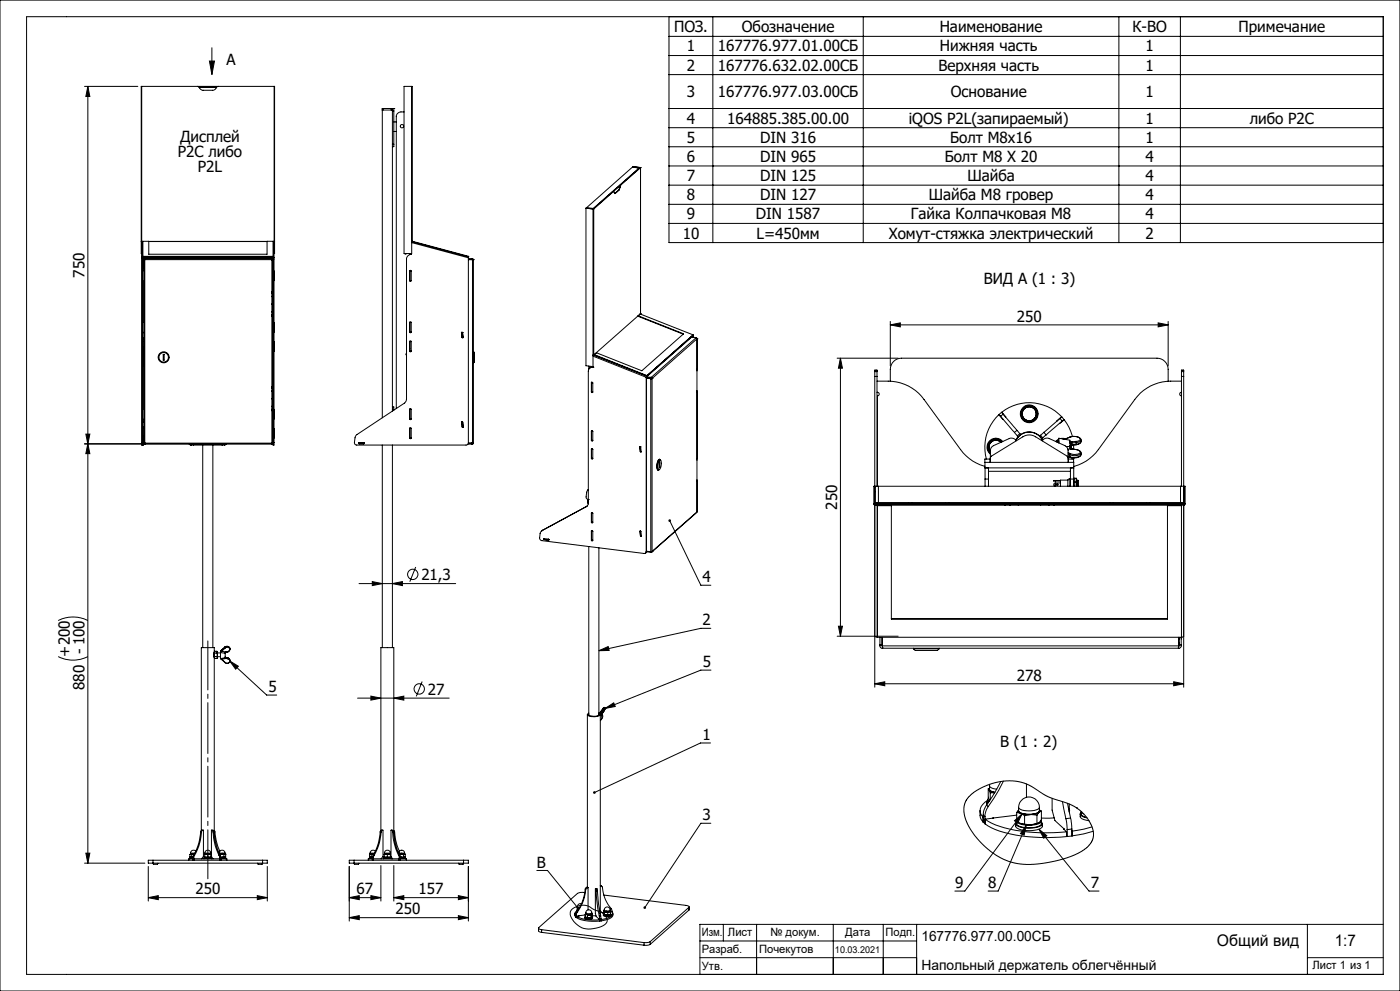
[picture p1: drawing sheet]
<svg xmlns="http://www.w3.org/2000/svg" width="420mm" height="297mm" viewBox="0 0 420 297" stroke-linecap="round" stroke-linejoin="round" font-family="sans-serif">
<g fill="none" stroke="#000" stroke-width=".3">
<path d="M0 0h420v297h-420zM8 5h407v287h-407zM62.8 18.3h1.5l-.7 4zM63.6 14.3v8M200.7 5v67.7h214.3M200.7 10.9h214.3M200.7 16.6h214.3M213.9 5v67.7M259 5v67.7M335.7 5v67.7M354.1 5v67.7M25.4 25.9h15.9"/>
<path d="M26.4 25.9l.6 3h-1.2zM26.4 25.9v232.8M42.5 25.9v46.7l.3-.2h-.4M42.5 25.9v50.1M42.5 25.9h39.7M59.2 25.9l1.6 1.2 3.3-.1 1.4-1.1M59.7 26.1h5.3M82.2 25.9l.2 50.1h-.2M82.2 25.9v106.8M114.7 33h.2M114.9 32.5h-.2v92.7M114.9 32.5h2.5"/>
<path d="M114.9 32.5v.5M114.9 33h2.5M117.4 32.5h.2M117.4 33h.2M117.4 32.5v.5M117.6 32.5h.5M117.6 32.5v.5M117.6 33h.1M117.7 32.5v.8M117.7 33.3v9.9M117.7 33.3h.4M118.1 32.5h.1"/>
<path d="M118.1 32.5v.8M118.1 33.3v9.9M118.1 39.4h.8M118.1 36.5h.8M121.2 33.5h-.9a1.45 1.45 0 0 0-1.4 1.5v87.4M121.2 25.9h2.3v50.1h-2.3zM123.5 25.9v46.5l17.1 4.6M200.7 22.4h214.3M200.7 32.5h214.3M200.7 38.3h214.3M117.7 43.2v.8M117.7 44v78"/>
<path d="M117.7 43.2h.4M118.1 43.2v.8h-.4M183.9 57.4h.2M183.9 57.4l-5.9 5.2M184.5 58h-.1M184.5 58h.1M184.6 58h-.2l-.4-.6-5.9 5.2M185.5 57l.1 .1M185.5 57l-1 1M185.6 57.1l-1 .9M185.9 56.1l-.4 .9M185.9 56.1h.1"/>
<path d="M186 55.6l-2.1 1.8M186 56.1l-.4 1M186.1 55.5l-.2 .6M186.1 55.5h.1M186.2 55.5l-.2 .6M189.7 50.1h.1M189.7 50.1l2.1 .2M189.7 50.1l-13.7 12.1M189.9 49.9l2.1 .3M189.9 49.9v.2M189.9 49.9h.1M189.9 49.9l2.2 .3"/>
<path d="M191.7 50.3l.1 .1M191.7 50.3l-13.7 12.2M191.7 50.3v.2M192 50.2h.1M192 50.2l.2 .1M192 50.2l-5.9 5.3M192.1 50.2l.1 .1M192.1 50.2h-.1M192.2 50.2v43.8M192.2 50.3l-6 5.2M200.7 44h214.3M200.7 49.7h214.3"/>
<path d="M200.7 55.5h214.3M42.5 72.7v60M42.6 77h39.4l.2 .3h-39.7zM42.7 72.4h.1M42.8 77.3v56.1M42.8 76.8h39.1M42.9 77.3h.1M42.9 77.3v1.2M43.1 78.6v1.8h-.3M43.1 77.8h.3M43.1 77.8h.1M43.1 77.8v55h38.8v-11.1"/>
<path d="M43.1 78.5l-.3 .1M43.1 77.8h38.8M43.4 77.8h.1M43.4 77.5v55.6M43.4 77.5h38.2M43.5 77.5v.3M44.6 72.4h35.5M81.6 77.8h.1M81.6 77.5v.3M81.6 77.8h.3M81.6 77.5h.1M81.6 77.5v10.1"/>
<path d="M81.6 77.8v.1M81.8 77.3h.1M81.8 77.3v.5M81.9 77.8h.1M81.9 77.3h.1M82 72.4h.1M82.4 72.4h-.5l.3 .3M121.5 76l.2 .2 .2-.2M122.9 76v.3M123.2 76h.1M123.4 76.2a1.45 1.45 0 0 0-1.4 1.5l-.2 42.5-.5 .6-14.3 9.5-.4 .6-.3 1.7a.68 .68 0 0 0 .7 .8h32.9l.6-.4v-55.7M123.4 76.2h.1"/>
<path d="M123.4 76v.2M123.5 72.7l17 4.6M123.7 72.5l16.9 4.5M140.5 77.8h1.2M140.5 77.5h1.2l.3 .3M140.6 77l-.1 .3M141.6 77.8h.1M141.6 77.5v.3M141.7 77.8h.3M141.7 77.8h.1M141.7 77.8v55M142 77.8h.1"/>
<path d="M142 77.8v55M175.8 62.4v47.2l2.1 .3M175.8 62.4l2.1 .2M175.8 62.4h.1M176 62.2l-.1 .2M176 62.2l2 .3M177.9 62.6h.2M177.9 62.6v47.3M177.9 62.6h.1M178 62.5l-.1 .1M178 62.6h.1M178 62.5v.1"/>
<path d="M178.1 62.6v43.8M200.7 61.2h214.3M200.7 67h214.3M42.8 81.2v-8.9h1.8v3.9h35.5v-3.9h1.8v16.3M42.8 84.1v12.6M42.8 99.5v.2M42.8 99.7h.3M81.5 87.8l.1 .1M81.5 87.9l.1 .1M81.5 94.4l.1 .3M81.5 87.9l.3 .1M81.6 88l-.1 6.4"/>
<path d="M81.6 87.6l-.1 .3M81.6 94.7h.3M81.6 87.6h.3M81.6 94.3h.2M81.6 93.5h.2v.8M81.6 91.1h.2zM81.6 88.9h.2v4.5M81.6 88h.2M81.6 88.8h.2M81.6 93.4h.2M81.6 94.7v21.2M81.6 87.6l.3 .1"/>
<path d="M81.8 94.3l-.3 .1M81.8 88v.8M81.8 88.6h.2l-.2 .2M81.8 91.2h.2l-.2 .1M81.8 93.3h.2l-.2 .1M81.8 94.3h.1M81.8 92.5h.1M81.8 88h.1M81.9 99.7h.1M81.9 94.5h-.3v.2M81.9 88.8v2.4M81.9 91.3v2"/>
<path d="M81.9 93.4v23.6M82.2 81.2h.1M82.2 96.7h.1M82.2 99.5h.1M82.2 84.1h.1M122.9 99.5l.5 .1-.4 .1zM122.9 84.1h.5a.23 .23 0 0 1-.3 .2 .23 .23 0 0 1-.2-.2zM122.9 81.1v3.1M122.9 96.6v3M123 96.5l.4 .2h-.5zM123 81l.4 .2h-.5zM123.4 81.2v2.9"/>
<path d="M123.4 96.7v2.8M138.4 99.7h.1M138.5 99.7l.1 1.4M138.7 99.7h-.2M138.7 99.7l-.1-.1-.2 .1M138.7 99.7h.1M138.7 99.7l.2 1.4M191.5 94.6l13.6 5.4-12.6 11.1-13.6-5.4-.6 .6M191.5 94.6l13.5 5.6M192 94.2h-.1M192.1 94.1v.1M192.1 94.1l-.6 .5"/>
<path d="M192.1 94.1l15.8 6.3M192.2 94h.1M192.2 94l-14.1 12.4M267.1 97.4l3-.6v1.2zM267.1 96.3v13.4M267.1 97.4h83.3M347.5 96.8l2.9 .6-2.9 .6zM350.4 96.3v13.4M42.8 101.1l.2 .2M42.8 102.4h.1M42.8 105.2h.1M42.8 101.1h.1"/>
<path d="M42.8 105.7h.3M42.8 109.8h.3M42.8 103.9v.4M42.8 101.1l.2 .1-.2 .4M42.8 101.1v2.8M42.8 104.3v18.4M42.8 104.3h.3M42.8 103.9h.3M42.9 104.5v1.2M42.9 104.5h.2M43.1 109.8h.1M43.1 105.7h.1"/>
<path d="M43.1 104.3l-.2 .2M49 106.2h.2v1.7h-.2zM81.5 116.2h.1M81.5 116.2l.1 .1M81.5 116.2l.3 .1M81.6 116.3l-.1 6.5M81.6 115.9l-.1 .3M81.6 115.9h.3M81.6 117.3h.2v4.4M81.6 119.5h.2M81.6 116.3h.2M81.6 117.2h.2"/>
<path d="M81.6 119.5h.4l-.2 .1M81.6 115.9l.3 .2M81.8 116.3v.9M81.8 117h.2l-.2 .2M81.8 116.3h.1M81.9 106.2h.1M81.9 101.1h.1M81.9 101.6h.1M81.9 104.3h.1M81.9 103.9h.1M81.9 117.2v2.3M81.9 119.6v2"/>
<path d="M82.2 102.4h.1M82.2 105.2h.1M122 106.1v.3M122.9 105.2l.5 .1-.4 .1zM122.9 104.5h.1M122.9 102.3v3M123 102.2l.4 .2h-.5zM123.4 102.4v2.8M138.6 101.1v.1M138.9 101.1v.1M138.9 101.1v.2l-.3-.2M138.9 101.1h-.3"/>
<path d="M142 108.7h.1M142 105.4h.1M142.1 105.4l.2 .3v2.8l-.2 .2M142.1 105.4v3.3M176.6 109.7v1M177.4 117.4l.2 .3 .2-.2M177.4 114.7l.2-.2 .2 .3M177.4 114.7v2.7M177.4 114.7l.4 .1M177.4 114.7v2.7l.4 .1M177.4 117.4h.1M177.5 114.7h.1"/>
<path d="M177.5 117.4l.3 .2M177.5 114.6l-.1 .1M177.6 109.8v.2M177.6 117.4v.1M177.8 114.6l-.4 .1M177.8 110.1a1.16 1.16 0 0 0-1.3 1.2v39.7l-.6 .8M177.8 110.1h.1M177.8 110l-.9 .3M177.8 109.9v.2M177.8 114.8v2.7M177.9 106.4h.1M177.9 109.8v.1"/>
<path d="M177.9 106.4v.2M177.9 106.7l16 6.4M178.1 106.4h-.2M178.1 106.4l15.9 6.3M178.3 106.3l15.8 6.3M193.9 113.1v52.2M194 113h.1M194 113.3l1.1 .2M194 113.2l1.2 .2M194 113l1.2 .1M194 113l-.1 .1M194 113v52.2"/>
<path d="M194 113.2h.1M194 112.7l-.1 .4M194 112.7v.3M195.1 113.5h.1M195.2 113.4v.1M195.2 113.4h.2M195.2 113.1v.3M195.2 113.1h.1M195.2 113.4h.1M195.2 113.5v52M195.2 113.4l-.1 .1M195.3 113.1l.3 .3"/>
<path d="M195.4 113.4h.1M195.6 113.4h.1M195.6 113.4l-.4 .1M195.6 113.4v51.9M207.5 101.1l1.2 .1M207.8 100.7h.1M207.8 100.7l-13.8 12.3M207.8 100.7v.4M207.9 100.7v-.2l-.1 .2M207.9 100.5h.1M207.9 100.5l-13.9 12.2M207.9 100.7h-.1"/>
<path d="M207.9 100.7v.4M207.9 100.4l-13.8 12.2M207.9 100.4v.1M208.7 101.2h.1M208.8 101.2l.3 .4M208.8 101.2l-13.5 11.9M209.1 101.6h.1M209.1 110.7v6.8M209.1 117.4v.1M209.1 101.6v9.1M209.1 101.6l-13.5 11.8M209.1 110.7h.1"/>
<path d="M209.1 117.5v20M251.1 107.3h18.4M252.1 107.3v83.4M252.1 107.3l.6 3h-1.2zM262.4 111.4v1.4M262.4 111.4v-.5h.7v.5M262.4 112.8v32.9M262.4 112.8h.7M262.4 111.4h.7M262.4 111h.7M263.1 117.6a.54 .54 0 0 1 .7 .4 .54 .54 0 0 1-.6 .6v27.1M263.1 114.2a16.2 16.2 0 0 1 10.5 2.1 12.6 12.6 0 0 1 3.6 3.4l11 15.1a13 13 0 0 0 7.3 5"/>
<path d="M263.1 111.4v1.4M263.1 112.8v32.9M267.1 114.3v-3.6a3.4 3.4 0 0 1 3.3-3.4h76.7a3.4 3.4 0 0 1 3.3 3.4v3.6M354.4 114.2a15.4 15.4 0 0 0-11.4 2.8l-2.6 2.7-10.9 15.1a13.2 13.2 0 0 1-7.4 5M354.4 117.6a.53 .53 0 0 0-.5 .5 .53 .53 0 0 0 .5 .5M354.4 111.4v1.4M354.4 111.4v-.5h.7v.5M354.4 112.8v32.9M354.4 112.8h.7M354.4 111.4h.7M354.4 111h.7M355.1 111.4v1.4"/>
<path d="M355.1 112.8v32.9M25.4 133h31.6M25.4 133.1h17M25.8 130.1h1.2l-.6 3zM26.4 133l.6 3h-1.2zM42.5 132.7h.3M42.8 125.6v.9M42.8 131.3h.1M42.8 127.9h.1M42.8 126.5h.3M42.8 131.5h.3v1.9h-.6v-.7M42.8 130.7v.4"/>
<path d="M42.8 127.9l.2 .3-.2 .2M42.8 127.9l.2 .3M42.8 127.9v2.8M42.8 131.1v2.3M42.8 131.1h.3M42.8 130.7h.3M43.1 132.8h.4v.3M43.4 133.1h38.2M56.8 133.1l.5 .3M57.3 133.1v.3M57.3 133.4h.8M58.1 133.4h8.5"/>
<path d="M58.1 133.1v.3M60.8 133.4v60.7M63.9 133.4v60.7M66.6 133.4h.7M66.6 133.1v.3M67.3 133.1v.3M67.9 133.1l-.5 .3M81.5 122.8l.1 .2M81.6 123h.3M81.6 132.8v.3M81.6 132.8h.1M81.6 133.1h.1"/>
<path d="M81.6 122.7h.2M81.6 121.9h.2v.8M81.6 121.7h.2M81.6 133h.3M81.6 123v10.1M81.8 122.7l-.3 .1M81.8 122.7h.1M81.8 121.6h.2l-.2 .1M81.8 120.9h.1M81.9 132.8h-.3M81.9 128.4h.1M81.9 127.9h.1"/>
<path d="M81.9 126.5h.1M81.9 122.9h-.3v.2M81.9 131.1h.1M81.9 130.7h.1M81.9 132.7h.3v.7h-.3zM82.2 122.7h.1M82.2 125.6h.1M82.2 128.4h.1M82.2 131.3h.1M107.7 132.7l-.1 .1 .1 .2M107.7 133h1.4M107.7 132.7h1.4"/>
<path d="M107.7 132.7v.3M109.1 133h.1M109.1 132.7h.1M109.1 132.7l.2 .1-.2 .2M109.1 132.7v.3M114.7 133.4v60.7M117.7 122h.4v.7M117.7 122v.7M117.7 122.7h.4M117.7 122.7v.5M117.7 133.4v60.7M118.1 122.7v.2"/>
<path d="M122.9 125.6h.5l-.4 .2zM122.9 131.3h.5l-.4 .2zM122.9 122.6v3.1M122.9 128.3v3.1M123 122.5l.4 .2h-.5zM123 128.2l.4 .2h-.5zM123.4 122.7v2.9M123.4 128.4v2.9M138.5 126.5l.1-.1 .2 .1 .2 1.4M138.5 126.5h.1M138.5 126.5h.3l.2 1.4M138.5 126.5l.2 1.4"/>
<path d="M138.7 127.9v.1M138.7 126.4l-.2 .1M139 127.9v.1M139 127.9l-.1 .2-.2-.2M139 127.9h-.3M140.5 132.8h1.2M141.7 132.8h.1M141.7 132.8h.3M141.7 132.8l-.1 .3M142 132.8l-.2 .3h-1.4M177.4 131.9l.2 .3 .2-.2M177.4 129.3l.3-.2 .1 .2"/>
<path d="M177.4 137.3l.2 .3 .2-.2M177.4 134.7l.2-.3 .2 .3M177.4 129.3v2.6M177.4 134.7v2.6M177.4 129.3h.4M177.4 131.9l.4 .1M177.4 134.7h.4M177.4 137.3l.4 .1M177.4 131.9h.1M177.4 137.3h.1M177.5 129.2h.1M177.5 131.9l.3 .2"/>
<path d="M177.5 134.6h.1M177.5 129.1l-.1 .2M177.5 134.5l-.1 .2M177.6 137.4l.2 .1M177.6 132h.1M177.6 129.1l.2 .1M177.6 129.1l-.2 .2M177.6 134.5l.2 .1M177.6 134.5l-.2 .2M177.8 129.3v2.7M177.8 134.7v2.7M191.9 134h.3"/>
<path d="M191.9 134l.2 1.4M191.9 134l.2 1.3M192 133.8v.1M192 133.9h.1M192 133.9l-.1 .1M192.1 135.4h.3M192.1 135.3h.3M192.1 135.3v.1M192.2 135.3l.2 .1M192.2 134l.2 1.4M192.3 135.3v.1M197.8 138l.1-.1a.63 .63 0 0 1 .5 1l-.1 .8a.74 .74 0 0 1-.7 .9l-.2-1z"/>
<path d="M197.8 138.5v1.7zM197.9 137.7a2.49 2.49 0 0 0-.4 3.2M198.2 138l-.2-.2a.61 .61 0 0 0-.6 .1 .61 .61 0 0 0-.1 .6l-.2 1.2a.81 .81 0 0 0 .6 1.2l.2-.3M209.1 137.5v6.7M209.1 137.4v.1M295.5 138.6v1.6M296.3 134.1l.3 1 .5 .8M296.9 135.1l.2 .3M296.9 135.1l.2 .4M296.9 132.9a2.26 2.26 0 0 0 0 2.2M296.9 132.9l-.6 1.1 .6 1.1M297 137.6h-1.5v1h1.5"/>
<path d="M297 138.6h23.5M297 137.6v1M297 137.6h.1M297.1 137.3l.3-.6 9.4-5.8a3.6 3.6 0 0 1 3.9 0l9.4 5.8 .3 .6M297.4 132l-.9 1-.2 .9M297.6 131.8l1-.3v.4M298.8 131.9h1.2l.4 .6-.8-.5zM298.8 131.9a2.11 2.11 0 0 0-1.9 1M298.8 131.9h-1.3l-.6 1M299.9 131.8l-1-.3v.4M300.1 131.9l.5 .5M300.2 124.8l4.1 4.8"/>
<path d="M300.2 132.6a2.07 2.07 0 0 0-2.8-.2 2.07 2.07 0 0 0-.3 2.9M300.3 132.5a2.13 2.13 0 0 0-2.9-.1 2.13 2.13 0 0 0-.3 2.9M300.8 132.3a2.66 2.66 0 0 0-3.9-.1 2.66 2.66 0 0 0 .2 3.9M300.9 125.6l-1.3-1.3a13.4 13.4 0 0 0-3.7 13.3M300.9 124.1l4.2 4.9M300.9 124.1l-.4-.5-.8 .6 .5 .6M300.9 124.1l-.7 .7M301.7 125l-1.2-1.5a13.3 13.3 0 0 1 18 1.4l-1.3 1.2M304.3 129.6l.9 1M304.8 131.9a4.5 4.5 0 0 1 8 0M304.9 132.1l-.6-.6-1.2-.2-5 2.3a1.67 1.67 0 0 0-1 1.5v3.5M305.1 129l.9 1"/>
<path d="M305.1 129l-.8 .6M305.4 130.9l-.7 1M306 130l.2 .3-.7 .6-.3-.3M306 130l-.8 .6M306.2 130.2a4.5 4.5 0 0 1 5.7 .5M306.6 122.9a2.44 2.44 0 0 0 2 3.6M306.6 124v1.3l1.1 .6M306.6 124a2.16 2.16 0 0 0 1.1 1.9M307.7 125.9a2.19 2.19 0 0 0 2.1 0M307.7 125.9l1.1 .6 1-.6M307.7 122.1a2.19 2.19 0 0 1 2.1 0M307.7 122.1l1.1-.6 1 .6"/>
<path d="M307.7 122.1a2.16 2.16 0 0 0-1.1 1.9M307.7 122.1l-1.1 .7v1.2M308.7 121.6a2.4 2.4 0 0 0-2 1.1M308.9 121.6l1.3 .4 .6 .7M309.8 122.1a2.16 2.16 0 0 1 1.1 1.9M309.8 122.1l1.1 .7v1.2M310.9 125.3l-.3 .3a2.12 2.12 0 0 1-1.7 .9M310.9 124a2.16 2.16 0 0 1-1.1 1.9M310.9 124v1.3l-1.1 .6M310.9 122.9l.3 1h-.3M310.9 124.1h.3l-.2 1M312.2 130.5l.6 .7"/>
<path d="M312.2 130.5l-.3 .2 .6 .8M312.6 131.4l.2 .5M312.7 132.1l.5-.6 1.2-.2 5.1 2.3a1.67 1.67 0 0 1 .9 1.5v3.5M312.8 131.2l-.3 .3M313.2 129.6l-1 .9M313.2 129.6l.6 .7M313.8 130.3l-1 .9M317.2 132.5l.4-.2-.3 .3M317.5 131.9l-.6 .5M317.5 132.7h.1M317.6 131.9l-.4 .6 .4-.4M317.6 131.6l-.9 .7"/>
<path d="M317.6 132.7v-1.4l3.4 .6v1.9M317.8 126.9l1.5-1.1a13.1 13.1 0 0 1 2.4 5M318 125.4l-4.8 4.2M318 125.4l.6-.4 .6 .7-.5 .5M318 125.4l.7 .8M318.1 131.4l1.6 .1M318.7 126.2l-4.9 4.1M320.4 136.8l.6 .3M320.4 137.6h.1M320.4 135.6l.7 .4M320.4 136.7l.5 .2M320.4 136l.5 .3"/>
<path d="M320.5 137.6h1.6v1M320.5 138.6h1.6M320.5 137.6v1M320.9 136.9l.1 .2M320.9 136.3v.6M321 133.8v.5l.3 .2M321 133.5l.3 .5-.2 .4M321 132.5v.1M321 133.8h-1.2M321 132.3l.6 .1M321.1 134.4h.1M321.1 131h-.1a3.2 3.2 0 0 1 3.3 .7v.2"/>
<path d="M321.1 131l-1.7 .6-.6-.1M321.1 136l-.2 .3M321.1 131l1.4-.2a1.17 1.17 0 0 1 1.5 1l-.5 .3-.7 .2M321.2 133.6v.3M321.2 133.6l-.2 .3M321.2 132.8l-.2 .1M321.2 133.4l-.2 .2M321.2 134.2l.1 .3M321.2 133.4v.2M321.2 132.8v.6M321.3 134.5h.3M321.3 132.4h.3"/>
<path d="M321.3 132.4h-.3M321.3 132.4l-.1 .4M321.3 134.5l.3 .1M321.4 133.5v1M321.6 132.4l.1 .3M321.6 134.5l1.2 .2M321.6 133.5l-.3 .1M321.6 134.6l1.2 .1M321.6 134.6h-1.2M321.6 134.5v.1M321.7 133.3l-.1 .2M321.7 132.7l-.5 .1"/>
<path d="M321.7 133.3l-.5 .1M321.7 137.2l-.1 .4M322.1 133.4v1.2M322.1 138.6v1.6M322.8 134.7a1.05 1.05 0 0 1 1.2 1l-.4 .3-1.1 .2-1.4-.2M322.8 132.3v.3M322.8 134.7h.1M322.8 132.3l-1.2 .1M322.8 134.7l1 .3 .5 .8M322.8 133.3l-1.2 .2M322.8 133.2v.1M322.8 132.6l-1.1 .1"/>
<path d="M322.8 132.6v.6M322.8 133.2l-1.1 .1M324.3 136.2a2.41 2.41 0 0 1-3.1 .9h-.2M324.3 132.3l-.5 .7-1 .3M324.3 135.8a2.82 2.82 0 0 1-3.4 .5M324.3 136.2a2.79 2.79 0 0 1-3.4 .7M324.3 131.9a1.29 1.29 0 0 1-1.5 .7M324.3 131.9a1.18 1.18 0 0 1-1.5 1.3M324.3 135.7v.5M162.6 159l-.5 .6-.2 1.6 .2 .7 .5 .1 30.6 3.9 .5-.2 .2-.4M162.7 158.9l-.3 .3M162.7 158.9l-.1 .1"/>
<path d="M175.9 151.8l-13.3 7.2M176 151.8h-.1M176 151.8l-13.3 7.1M176.1 151.7l-.1 .1M176.3 150.2l.2 .8M176.5 146.8l-.1 .1M176.5 149.7l-.2 .4 .2 .6M176.5 149.7h.1M176.5 146.8l-.5 .5-.2 1.6 .1 .4 .6 .4M176.5 146.8h.1M177.4 156.5l.2 .2 .2-.2M177.4 153.8l.2-.2 .2 .2"/>
<path d="M177.4 159.2l.2-.2 .2 .2M177.4 153.8v2.7M177.4 159.2v2.7M177.4 153.8v2.7h.4M177.4 153.8h.4M177.4 159.2h.4M177.4 156.5h.1M177.5 153.7h.1M177.5 156.5l.3 .1M177.5 159.1h.1M177.5 153.7l-.1 .1M177.5 159.1l-.1 .1"/>
<path d="M177.6 156.5h.1M177.6 153.7l-.2 .1M177.6 153.7h.2M177.6 159.1h.2M177.6 159.1l-.2 .1M177.8 153.8v2.7M177.8 159.2v2.7M192 159.3h.3l.1 1.3-.1 .2-.2-.2M192 159.3l.1 1.3M192 159.2h.3M192 159.2l.2 1.4M192.1 159.1v.1"/>
<path d="M192.1 159.2h.1M192.1 159.1l-.1 .1M192.1 159.2l-.1 .1M197.8 140l.1 .1M200.9 156l9.4 19.4h3M209.1 153.4h.1M209.1 153.4l-13.6 12M209.1 144.2h.1M209.1 153.4l-13.5 11.9M209.1 153.3v.1M209.1 144.2v9.2M262.1 151l.4 .4"/>
<path d="M262.1 151l39.4 .1M262.4 146.9v59M262.5 151v.1M262.5 145.7h-.4v5.3M262.5 147.4h.1M262.5 145.9h.1M262.5 145.7h1M262.5 145.7v5.7M262.5 151.4h39M263.1 150.8h.1M263.1 150.7v.4M263.1 151.4v39.5"/>
<path d="M263.2 150.7v.1M263.2 151.5h4.2v34h82.8v-34h4.2v39.5h-91.2zM263.2 151.5h4.2M263.5 145.7v5h-1l92.6 .1h-92.6M263.5 145.7h90.7M272.6 150.7v.1M273.7 150.7l-.1 .1M283.7 150.7v.1M284.7 150.7v.1M295.5 140.2h26.6M295.5 140.2v3.4M295.5 143.6v2.1"/>
<path d="M295.5 143.6h1M296.5 140.2v3.4M296.5 143.6v2.1M296.5 141.2h24.6M301.5 151.4h1.5M301.5 151.1h1.5M301.5 151.1v.3M303 151.4h2.5M303 151.1h2.5M303 151.1v.3M305.5 151.1h6.7M305.5 151.4h6.7"/>
<path d="M305.5 151.1v.3M312.2 151.4h2.4M312.2 151.1h2.4M312.2 151.1v.3M314.6 151.4h1.6M314.6 151.1h1.6M314.6 151.1v.3M316.2 151.1v.3M316.2 151.4h39M316.5 145.1h.8l.2 .2-.8 .1zM316.7 144h-.6v.2h.6M316.7 144h1.4"/>
<path d="M316.7 144v.2M316.7 144.2h1.4M318.1 144.7v1M318.1 144v.7M318.1 144.7h-1.4a.5 .5 0 0 0-.6 .5 .5 .5 0 0 0 .6 .5M320.4 143.9v1.8M320.4 143.9l-2.3 .1M321 143.5l-.6 .4M321 143.5v2.2M321 143.5h.1M321.1 140.2v3.4M321.1 143.6h1"/>
<path d="M321.1 143.6v2.1M322.1 140.2v3.4M322.1 144.5h.9M322.1 143.6v2.1M322.2 143.3v2.4M322.2 143.3h.7M322.2 143.3l-.1 .1M322.9 143.3l.1 2.4M322.9 143.3v2.4M323 143.9h.4M323.4 143.9v1.8M333 150.7v.1"/>
<path d="M334 150.7v.1M344 150.7v.1M345.1 150.7v.1M350.2 151.5h4.2M354.2 145.7v5h1M354.2 145.7h1M354.4 151.4v.1M354.4 150.8v.3M354.4 150.7v.1M355.1 146.9v59M355.2 151.1h.1M355.2 145.7v5.7"/>
<path d="M355.2 145.7h.3v5.3M355.5 151l-.3 .4M355.5 151l-39.3 .1M107.7 174.9h29M111.7 174.3l3 .6-3 .6zM117.7 174.9l3-.6v1.2zM124.7 169.9l-1.8 4.4M163.2 161.4v.2M163.2 161.4v.3M163.2 161.4l1.3 .2v.3M163.2 161.7l1.4 .2M163.2 161.7h.1"/>
<path d="M164.6 161.6v.3M164.6 161.7v.2M164.6 161.7h.1M164.7 161.7l-.1 .1M176.6 163.8v50.5M177.4 161.9l.2 .2 .2-.2M177.4 161.9h.4M177.4 161.9h.1M177.6 161.9l.2 .1M179.7 164.2v50.1M192.1 160.6h.3M192.3 160.6l.1 .1"/>
<path d="M192.4 160.6v.1M194 165.2l1.6 .1M194 165.2l-.3 .5M194 165.4l1.2 .1M194 165.2l-.1 .1M195.2 165.5h.1M195.3 165.3l-.1 .2M195.6 165.3h.1M195.6 165.3l-.4 .2M17.5 196.8a9.9 9.9 0 0 0 8.9 0M17.5 186a9.9 9.9 0 0 1 8.9 0M64.2 195.7h.1"/>
<path d="M64.2 196.8h.1M64.3 195.5v1.5M64.3 195.4v-1.3h-3.9v54.8M64.3 195.4v1.7M64.3 197.1v52.6M64.3 197.1l.1 .2M64.4 195.7v1.1M64.4 196.8v.5M64.4 195.2v.5M64.4 196.8h.7M64.4 195.2l-.1 .2M64.4 195.7h.7"/>
<path d="M64.4 197.3h.7M64.4 195.2h.7M65.1 195.7v1.1M65.1 196.8v.5M65.1 195.2v.5M65.1 195.2v2.1M65.2 195.7h.9M65.2 196.8h.9M66.1 197.4l.3 .2M66.1 195.6l1.5 .2M66.1 195.6v1.8M66.1 195.3v.2"/>
<path d="M66.1 197.4l.4 .2M66.1 195.1v.2M66.1 195.5v.1M66.4 195l-.3 .3M66.4 194.9l-.3 .2M66.4 195l.1 .2M66.4 197.6h.1M66.4 194.9h.1M66.4 197.6l1.2 1M66.5 195.2l1.3 .2M66.5 195.2l-.4 .3M66.5 197.6h-.1"/>
<path d="M66.5 197.6l1.1 1M67.5 194a.82 .82 0 0 1 1.3 .1 .82 .82 0 0 1-.4 1.2M67.5 194l.1 .2M67.5 193.9l.6-.2 .6 .1 .3 .8M67.5 193.9l-1.1 1M67.5 193.9v.1M67.5 194l-1.1 1M67.6 196.9l.1 .1zM67.6 197.1l-1.5 .3M67.6 195.8v1.3M67.6 197.1l.1 .2M67.6 197l.1 .2"/>
<path d="M67.6 194.2a.69 .69 0 0 1 1.1 0 .69 .69 0 0 1-.4 1.1M67.6 194.2l-1.1 1M67.7 195.5l-.1 .1M67.7 197l.2 .1M67.7 197.2v.1M67.7 197h.1M67.7 197v.2M67.7 197.2h.2M67.7 195.4h.1M67.7 195.4l-.1 .4M67.7 195.4v.1M67.7 197.3h.1"/>
<path d="M67.8 197.3l-1.3 .3M67.8 195.4h.1M67.8 197.3l.5 .1M67.9 195.4h.1M67.9 197.2l-.1 .1M67.9 197.1h.1M67.9 195.4l-.2 .1M67.9 197.1l.5 .1M67.9 197.2l.5 .1M68.3 197.4a.7 .7 0 0 1 .5 1.1 .7 .7 0 0 1-1.2 .1M68.3 195.3h.1M68.3 195.3l-.5 .1"/>
<path d="M68.4 195.3h.1M68.4 197.3l-.1 .1M68.4 197.3a.82 .82 0 0 1 .4 1.2 .82 .82 0 0 1-1.3 .1M68.4 197.2l.4 .2 .2 .6M68.4 197.2h.1M68.4 195.3l-.5 .1M68.4 197.2v.1M68.9 198.1l2.6 1.6-.8 .9zM68.9 198.1l11.1 10.2h3M179.7 195l2.8-1.2 .2 1.1zM213.3 188.3h-3l-30.6 6.7M251.1 190.7h18.4"/>
<path d="M251.5 187.7h1.2l-.6 3zM262.4 190.7l.7 .2M263.1 190.9h.1M264 191v2.8l.2 .3 .5 .2M264 193.3h.7v.3M264.6 191l.1 2.6M264.7 191v2.3M264.7 193.6v.7M264.7 193.6h88.9M264.7 194.3h88.9M267.4 185.5h82.8M274 194.4l.6 .5h6.6l.5-.5"/>
<path d="M274 194.4h7.7M274 194.3v.1M281.7 194.3v.1M353.6 193.6v.7M353.6 193.6h.1M353.6 194.3h.1M353.6 193.3h.8M353.7 191l-.1 2.6M353.7 191.6h.1M353.7 191.3h.1M353.7 191v2.6M353.7 192.7h.1"/>
<path d="M353.7 193h.1M354.4 191l-.1 2.8-.6 .5M354.5 190.9l-.1 .6M355.1 190.7l-.7 .2M107.3 209.2h27.5M111.3 208.6l3 .6-3 .6zM118.1 209.2l3-.6v1.2zM126.6 204.3l-1.7 4.4M176.2 214.2v51.7M176.6 213.7a.42 .42 0 0 0-.4 .5 .42 .42 0 0 0 .5 .4l2 .2a1.03 1.03 0 0 0 1.3-.8l-.2-.3M176.6 214a.49 .49 0 0 0 .2 .5 .49 .49 0 0 0 .5 .1l1.1 .1a.94 .94 0 0 0 1.3-.7M179.7 213.7h.1"/>
<path d="M179.9 213.6l.1 .1M179.9 213.6v.1M179.9 213.7l-.2 .1 .3-.1M180.1 214.2v59.7v-.2M180.1 214.1l.1 .1M180.2 214.2l.1 .2M180.3 213.9l-.1 .3M180.3 213.9l.1 .1M180.3 214.4l.1 .1M180.4 214.5a1.03 1.03 0 0 1-.3 1.5M180.4 214l-.1 .4M180.7 214.2l-.3 .3"/>
<path d="M180.7 214.2l.1 .6-.4 .8M180.8 213.7l-.4 .3M180.8 213.7l-.1 .5M180.8 212.4h.1M180.8 212.4l-.9 1.2M180.9 212.4l.3 .2M180.9 212.4l-.9 1.3M180.9 213.5l-.1 .2M180.9 213.5h.1M181 213.5l-.2 .2M181.2 212.6v.1M181.2 212.6l-.9 1.3"/>
<path d="M181.2 212.7l.4-.4-.6 1.2M181.2 212.7l-.8 1.3M181.3 212l-.5 .4M181.3 212l-.4 .4M181.3 212l.2 .2M181.5 212.2l-.6 1.3M181.5 212.2l-.3 .4M181.6 212.3l2.5-1.7 .5 1.1zM213.3 200.8h-3l-28.7 11.5M262.4 204.9l3-.6v1.2zM262.4 204.9h92.7M352.1 204.3l3 .6-3 .6z"/>
<path d="M213.1 222.7h-3l-31.8 14.8M290.8 238.6l1.5-1.3 2.4-1.3 4.2-1.5 4.2-.5 2.1 .2 2.1 .5 2.2 1 4.8 3 6.5 2.2 3.2 2 2 2.1 1.5 2.5 .5 2.1-.2 2.1-1 1.6-2.5 1.9-3.3 1.6-3.5 1-4.7 1-3.4 .3-3.4-.2-3.5-.8-3.4-1.6-2.8-2.1-2.5-2.3-2.6-3.4-1.4-2.8-.6-2.6 .3-2.6zM296.3 239.7l.1 1M296.3 239.9l-.3 .5 .2 .5M296.3 239.9a3.2 3.2 0 0 0-1.9 4.4l.5 .6M296.5 236.4l.4-.1-.1 .5M296.5 236.4v2.5l.4 1.1M296.5 236.4l.3 .4M296.5 239.2v.1a.59 .59 0 0 0 .2 .9M296.8 236.8l.3 .9M296.9 235.5v1a1.58 1.58 0 0 0 1.5 1M296.9 236.4v.5l.3 .2 1.2 .5-1.2-.4-.4-.4"/>
<path d="M296.9 235.5l.7 .7 1.4 .3M296.9 235.1v.4M297.1 237.7v2M298.3 237.6l-1.2 .1M300.2 234.2l-2.6 4.6-1.6 2.5M301 234.1a41.2 41.2 0 0 1-4.5 7.6M307.9 234.9v4.1M315.6 239.3v3.5l.9 3.1 2.8 2.7M25.4 258.7h18.1M25.8 255.7h1.2l-.6 3zM44.5 259.7v10.3M45.9 257.8h-1.4v.9h1.4"/>
<path d="M45.9 258.7h32.9M45.9 258.7l.1 .3h1.2l.2-.3M45.9 257.8v.9M45.9 257.8h32.9M57 256.1v1.1M57.1 256h.2M57.1 256l-.1 .1M57.1 256h.1M57.1 256h1M57.1 255.7h1.4M57.1 255.7v.3M57.3 256l.2 .1"/>
<path d="M57.3 256h.8M57.3 256l-.3 .1M57.5 256.9h.4h-.9M57.5 256.9h-.5h.1M57.5 256.1v.8M57.9 257.2h-1v.2M57.9 257.4h-1.3v.4M57.9 257.4h.1M57.9 257.2h.2M57.9 257.2v.6M58.1 256h.1M58.1 256h.2z"/>
<path d="M58.1 256l-.6 .1M58.1 256.3l-.2 .9M58.1 256.3h.3M58.1 257.2v.6M58.2 257.8v-.4h7.7v.4M58.4 256.3l-.3 .9M58.7 255.1a.9 .9 0 0 0-1-.2 .9 .9 0 0 0-.6 .8M60.2 249.3a15.2 15.2 0 0 1-2.1 7M60.2 249.3l.2-.5h.6v7.9l-.5 .7M60.2 249.3h.3M60.5 249.3a16.5 16.5 0 0 1-2.1 7M60.9 248.8l-.4 .5"/>
<path d="M61.2 257.4v-.2h2.3v.2M61.3 257.2v-.3h1.1a.69 .69 0 0 1 1 .3M61.4 256h.1M61.4 256.9h.9M61.4 256h.5M61.4 256.9h.1M61.5 255.7a.88 .88 0 0 1 .8-.9 .88 .88 0 0 1 .9 .9M61.5 256h1.7M61.5 255.7h1.7M61.5 255.7l-.1 1.2M61.9 256l.4 .1M61.9 256h.9"/>
<path d="M62.3 256.9h1M62.3 256.1v.8M62.8 256h.5M62.8 256l-.5 .1M63.2 256h.1M63.2 255.7l.1 1.2M63.3 256.9h.1M63.5 248.8l.4 .5M63.9 249.3a17.8 17.8 0 0 0 1.8 7M63.9 249.3h.3M64.2 249.3a17.8 17.8 0 0 0 1.8 7M64.2 249.3l-.2-.5h-.6v7.9l.5 .7"/>
<path d="M64.3 248.9l.2 .3a16.3 16.3 0 0 0 1.4 5.9M65.7 256.3l.2 .9M65.7 256.3h.3M65.7 255.7h.1M65.7 255.7a.9 .9 0 0 1 .9-.9 .9 .9 0 0 1 .9 .9M65.7 255.7h1.8M65.9 256l.2 .1M65.9 257.2v.6M65.9 257.2h.3M66 256.3l.2 .9M66.1 256.1v.3M66.2 256.9h.4"/>
<path d="M66.2 257.2h.4M66.2 257.2v.6M66.2 257.4h.1M66.3 257.4h1.8v.4M66.6 256.9h.1M66.6 256.9v.3M66.6 256l.6 .1M66.6 256h.8M66.6 256l-.5 .1M66.6 256h-.7h1.6M66.6 257.2h1.2v.2M66.7 256.9h1v.3"/>
<path d="M66.7 256.9v.3M67.2 256.9h.5M67.2 256.9h-.6M67.2 256.1v.8M67.4 256l.3 .1M67.4 256l-.2 .1M67.5 256h.1M67.5 255.7v.3M67.7 256.9h-.1M67.7 256.1v.8M77.3 258.7l.1 .3h1.2l.2-.3M78.8 257.8h1.4v.9h-1.4"/>
<path d="M78.8 257.8v.9M80.2 259.7v10.3M104.8 259.7v16.3M106.2 257.8h-1.4v.9h1.4M106.2 258.7h32.9M106.2 258.7l.1 .3h1.2l.2-.3M106.2 257.8h32.9M106.2 257.8v.9M110.8 256.1l.1 1.1M111 256h.1M111 256l-.2 .1M111 256h.9"/>
<path d="M111 255.7h1.3M111 255.7v.3M111.1 256l.3 .1M111.1 256h.8M111.1 256l-.3 .1M111.4 256.9h.4h-.9M111.4 256.9h-.6h.2M111.4 256.1v.8M111.7 257.2h-.9v.2M111.7 257.4h.1M111.7 257.4h-1.2v.4M111.7 257.2h.3"/>
<path d="M111.7 257.2v.6M111.9 256h.2M111.9 256h.2zM111.9 256l-.5 .1M112 256.3l-.3 .9M112 256.3h.3M112 257.2v.6M112 257.8v-.4h7.7v.4M112.3 256.3l-.3 .9M112.6 255.1a.9 .9 0 0 0-1-.2 .9 .9 0 0 0-.6 .8M114.1 249.3a15.2 15.2 0 0 1-2.1 7M114.1 249.3l.2-.5h.6v7.9l-.6 .7"/>
<path d="M114.1 249.3h.2M114.3 259.4v10.6M114.3 248.9v-54.8h3.8v55.6M114.3 249.3a15.2 15.2 0 0 1-2 7M114.8 248.8l-.5 .5M115.1 257.4v-.2h1.3a.66 .66 0 0 1 1 .2M115.1 257.2v-.3h1.1a.69 .69 0 0 1 1.1 .3M115.3 256h.1M115.3 256.9h.9M115.3 256.9h.1M115.3 256v.1M115.3 256h.4"/>
<path d="M115.3 256.1v.8M115.3 255.7a.88 .88 0 0 1 .9-.9 .88 .88 0 0 1 .9 .9M115.3 256h1.8M115.3 255.7h1.8M115.3 255.7v.3M115.7 256h1M115.7 256l.5 .1M115.7 256l-.4 .1M116.2 256.9h.9M116.2 256.1v.8M116.7 256l.4 .1M116.7 256h.4"/>
<path d="M116.7 256l-.5 .1M117.1 256h.1M117.1 255.7v.3M117.1 256v.1M117.1 256.9h.1M117.1 256.1v.8M117.4 248.8l.4 .5M117.8 249.3a17.8 17.8 0 0 0 1.8 7M117.8 249.3h.3M118.1 249.3a17.1 17.1 0 0 0 1.8 7M118.1 249.3l-.2-.5h-.6v7.9l.5 .7M118.1 259.4v10.6"/>
<path d="M118.1 248.9l.3 .3a16.3 16.3 0 0 0 1.4 5.9M119.6 256.3l.2 .9M119.6 256.3h.3M119.6 255.7h.1M119.6 255.7a.9 .9 0 0 1 .9-.9 .9 .9 0 0 1 .9 .9M119.6 255.7h1.8M119.8 257.2h.3M119.8 256l.1 .1M119.8 257.2v.6M119.9 256.3l.2 .9M119.9 256.1v.3M120.1 256.9h.4"/>
<path d="M120.1 256.9h.3M120.1 257.2h.4M120.1 257.4h.1M120.1 257.2v.6M120.1 257.4h1.8v.4M120.1 257.4v.4M120.4 256.9h.1M120.4 256.9v.3M120.5 256h.8M120.5 256l.5 .1M120.5 256h-.8h1.7M120.5 256l-.6 .1"/>
<path d="M120.5 257.2h1.1v.2M120.5 256.9h1.1M120.5 256.9v.3M121 256.9h-.5M121 256.9h.6h-.2M121 256.1v.8M121.3 256l.3 .1M121.3 256h.1M121.3 256l-.3 .1M121.4 256h.1M121.4 255.7v.3M121.4 256l.2 .1"/>
<path d="M121.6 256.1v1.1M137.6 258.7l.1 .3h1.2l.2-.3M139.1 257.8h1.4v.9h-1.4M139.1 257.8v.9M140.5 259.7v16.3M213.3 246.7h-3l-16.9 25.3M294 242.9v1.5a2.67 2.67 0 0 0 .9 1.9M294.9 244.9h.1M294.9 244.9v1.4M294.9 246.3h.1M295 244.3l.5 .5M295 246.4l.5 .5"/>
<path d="M295 244.3v2.1M295.5 244.8v2.1M295.5 246.9h.1M295.5 246.9a29.1 29.1 0 0 0 14.7 4l4 .1 5.8-.3v-1.4M296 240.4v.8M296 241.3a5 5 0 0 0-1 3M296 241.3l.5 .4M296.5 241.7a5.3 5.3 0 0 0-1 3.1M297.8 245.2h.1M298.1 245.1v.1M304.3 246l2.3-2.1-1.3 2.8zM304.7 246.9v.8a5.4 5.4 0 0 0 4.9 1.2l1.6-.2a1.39 1.39 0 0 0 1.5-1.8"/>
<path d="M305 243.5l.6-.8a.67 .67 0 0 0 .6 1M305 246l1.2 .8M305 243.5v3.4a2.48 2.48 0 0 0 2.5 1.1 6 6 0 0 0 4.9-1v-.9M305 246.3l-.2 .4a.99 .99 0 0 0 .9 1.1 8.7 8.7 0 0 0 6.9-.6l.1-.3-.3-.6M305 244.3l-9.5 1.2a29.1 29.1 0 0 0 14.7 4l6 .1 3.8-.3M305 243.5l1.2 .2M305.6 242a3.1 3.1 0 0 1 3.1-3.2 3.1 3.1 0 0 1 3.1 3.2M305.6 242v1a3.9 3.9 0 0 0 3.9 1l1.3-.2 .8-.5 .2-1.3M305.6 242.8l-.1 .1a1 1 0 0 0 1.1 .9 6.8 6.8 0 0 0 5.1-.4l.1-.6M305.6 242v.1a5.7 5.7 0 0 0 6.2 0v-.1M306.2 243.7l1 .3 2 .1M306.2 243.7l1.2 .8"/>
<path d="M306.2 246.8l3 .4M306.2 246.8l1.2 .2M306.6 243.9l-17.1 23.1h-3M307.4 247l1.8 .2M307.4 244.5v2.5M307.9 247.3l-.7 3-1.1-.5zM307.9 247.3l-8.5 19.7h-3M309.2 244.1l1.9 .2M309.2 244.1l-1.8 .4M311.1 244.3v2.5M311.1 246.8l-1.9 .4M311.4 246.7l-2.2 .5"/>
<path d="M311.7 248.5l15 18.5h3M311.7 248.5l2.3 2-.9 .7zM311.7 243.4l-1.3 .6-1.2 .1M311.7 243.4l-.6 .9M312.3 245.8l.1 .2a2.22 2.22 0 0 1-2.5 1.3 5.9 5.9 0 0 1-4.9-1v-.2M312.4 243.1l-.6-.4 .2 .5-.3 .2M312.4 243.1v2.5l-.7 .9-.6 .3M312.4 243.1l-.7 .3M316.2 245.1l-3.8 .1M318.7 240.2l1.1 5.2M319.2 248.4l.8 .9M319.8 245.4l.3 3.2"/>
<path d="M320 250.6l.1 .1M320.1 248.6v2.1M320.3 240.8l.9 4.4M320.8 242.5v.9M320.8 240.9v2.4M321.2 245.2l.4 3.3M321.2 245.2l-1.4 .2M321.6 248.5l-1.5 .1M321.6 248.5v2l-1.5 .2M321.6 249l.1 .1M321.6 250.4l.1 .1M321.7 249.1v1.4"/>
<path d="M323 242.1h.1M324.1 243.9v.8a2.52 2.52 0 0 0 2.6 1.3M324.3 243.4l-.2 .4a2.05 2.05 0 0 0 2 1.3M325.1 243.9l-.8-.7v.8a1.93 1.93 0 0 0 1.7 1M327.6 247.8l-5.9 1.3M328 249.1l-2.8 .8-3.5 .6M44.5 269l3-.6v1.2zM44.5 269h35.7M77.2 268.4l3 .6-3 .6zM104.8 275l3-.6v1.2zM104.8 275h35.7M104.8 269l3-.6v1.2z"/>
<path d="M104.8 269h9.5M111.3 268.4l3 .6-3 .6zM118.1 269l3-.6v1.2zM118.1 269h22.4M137.5 274.4l3 .6-3 .6zM137.5 268.4l3 .6-3 .6zM161 260.9h3.3l8.7 10.8M161.6 278.2l.1 1 .8 .2M162.5 278.6l30.7 3.9M162.5 278.6v.8M162.5 279.4l30.7 3.9M171.7 272.4a4.9 4.9 0 0 1 6.3 .1 7.3 7.3 0 0 1 3.7 2.1 1.83 1.83 0 0 1 .4 1.9 1.83 1.83 0 0 1-1.6 1.1 6.8 6.8 0 0 1-8.4-1.4 2.53 2.53 0 0 1-.4-3.8z"/>
<path d="M172.4 273.8l.3 1M172.7 274.4h.1M172.7 274.4v.4M172.7 274.8h.1M172.7 274.2l.2 .2M172.7 274.8l.2 .2M172.7 274.2v.6M172.9 275h.1M172.9 275l.8 .4 1.8 .5 4.3 .1M172.9 274.4v.6M173 273.3h.1M173 273.3l-.3 .9"/>
<path d="M173 273.1v.2M173 273.3l.1 .2M173.1 272.9l-.1 .3 .1-.3a.9 .9 0 0 0-.4 1.5M173.1 272l.2 1M173.1 272.8l.1 .2M173.1 273.5l-.2 .9M173.1 272l.1 .1M173.2 272.1l.5 .2M173.2 272.1l.1 .2M173.2 272l.5 .3M173.2 271.9v.2M173.2 271.7l.6 .3"/>
<path d="M173.2 271.7v.3M173.2 271.9l-.1 .1M173.3 272.3h.4M173.3 272.3v.6M173.5 274.5h.1M173.6 274.5l-.7 .1 2.6 .9 2.1 .2 2.2-.1-.2-.2M173.6 274.5h.1M174.4 270.9a.88 .88 0 0 0-1.2 .8M175.4 267.5h-1.4l-.8 .3-11.6 10.2a.57 .57 0 0 0 .3 .6 .57 .57 0 0 0 .6 0M175.5 275a1.23 1.23 0 0 0 1.8 .4l.4-.1 .1-.3M175.6 274v1l1.1 .3a.7 .7 0 0 0 1-.6M175.6 274.8a.54 .54 0 0 0 .2 .5 .54 .54 0 0 0 .6 0h.3a.67 .67 0 0 0 1-.5"/>
<path d="M175.6 266.5a13.7 13.7 0 0 1-2.6 6.8M175.6 274h.3M175.6 274.2l-2.1 .3M175.6 266.5l.1 .1M175.7 266.6a13.6 13.6 0 0 1-2.6 6.9M175.8 273.5a.88 .88 0 0 1 .8-.8 .88 .88 0 0 1 .9 .8M175.8 273.8l.6 .3h.8l.3-.3M175.8 273.8l.1 .2M175.8 273.8a1.32 1.32 0 0 0 1.7 .2v-.2M175.8 273.8l-.2 .2M175.8 273.5l.8 .4 .9-.4M175.8 273.5v.3"/>
<path d="M175.9 274l.9 .1M175.9 274l.3 .2M175.9 274.9l.9 .1M175.9 274.9l.3 .1M176.1 265.9l-.4 .2-.1 .4M176.1 265.9l.1 .2M176.2 275h.6M176.2 266.1l-.5 .5M176.2 274.2v.8M176.2 265.9l.2 .1M176.2 265.9h-.1M176.4 266l-.2 .1"/>
<path d="M176.4 266v6.7M176.8 274.1l.5 .1M176.8 274.1l-.6 .1M177.3 274.2v.7M177.3 274.9l-.5 .1M177.4 274.9l-.6 .1M177.4 274.9h.1M177.5 274l-.7 .1M177.5 274l-.2 .2M177.5 273.5v.3M177.7 274.6a1.47 1.47 0 0 1-2.1 .1l.3 .2M177.7 273.9l-.2-.1v.2"/>
<path d="M177.7 273.9v.7l-.4 .3M177.7 273.9l-.2 .1M178.6 266.4v7.4l.3 .9 .8 .7M178.6 266.4h.1M178.6 266.4h.5M178.7 266.4l.2 .7M178.8 274.4l-1.1 .1M178.9 267.1l.1 2.5 .8 4.9M179.1 266.4l.1 .6M179.1 266.4h-.4M179.2 267l.4 4.2 .6 3.3M179.2 267l-.3 .1"/>
<path d="M179.6 275.4h.1M179.8 274.5l.1 .9M179.8 276h.1M179.9 275.4v.6M180.1 265.6h.1M180.1 273l.6 .6 .5-.1M180.2 265.6l.4 .1a14.1 14.1 0 0 0 3 7.1v.5M180.2 265.6l-.1-.2 .5 .3M180.2 274.5l.1 .9M180.2 274.5h-.4M180.3 275.4h-.4M180.3 275.4v.6h-.4"/>
<path d="M180.3 275.6h.1M180.3 275.9v.1M180.3 275.6v.4M181 274.1a1.01 1.01 0 0 0 1.5 .6l.7-.2 .1-.4M181.1 273.9l.1 .4 .5 .1M181.1 274v.2l.7 .3M181.2 273l.1 .1M181.2 273l.1 1M181.2 273.8v.3l.5 .1M181.2 268.2l24.9 3.2 .6 .2v.4M181.3 272.7a.9 .9 0 0 1 .9-.9 .9 .9 0 0 1 .9 .9M181.3 273l.6 .3h.8l.4-.3"/>
<path d="M181.3 273.1l.5 .2M181.3 273l.7 .3 .8-.1 .3-.2M181.3 273.1v.2M181.3 272.7l.6 .3h.8l.4-.3M181.3 272.7v.3M181.3 274l.5 .2M181.3 273.3v.7M181.7 274.2v.2M181.8 274.2h-.1M181.8 273.3l.5 .1M181.8 274.2h.5M181.8 273.3h-.5"/>
<path d="M181.8 274.4h-.1M181.9 274.2h-.1M182.3 273.4v.8M182.7 274.1l-.4 .1M182.7 273.3h-.9M182.7 274.1l-.9 .1M182.7 273.3l-.4 .1M182.9 274.1h-.2M183.1 273l-.4 .3M183.1 272.7v.3M183.1 273l.1 .2M183.2 273.2l-.5 .1"/>
<path d="M183.2 273.8a.93 .93 0 0 1-1.4 .4M183.2 273.2v.7l-.5 .2M183.2 273.9a.93 .93 0 0 1-1.4 .6v-.3M183.2 274h.1a1.19 1.19 0 0 1-1.5 .5M183.6 273.3a.97 .97 0 0 1 .2 1 .97 .97 0 0 1-.9 .6l-2.6 .7M183.6 273.3h-.4M183.9 273.8a1.97 1.97 0 0 1-2.1 1.9l-1.5 .3M206.7 272l-11.6 10.2M206.7 272v.8M206.7 272.8l-11.6 10.2M206.8 271.8l-.1 1M217 277v5"/>
<path d="M227 277v15M250 277v15M265 277v15M275 277v15M392.2 277v15M415 277h-205v15M193.2 282.5v.8M195.1 282.2l-1.9 .3M195.1 283l-1.9 .3M195.1 282.2v.8M210 282h65M210 287h65"/>
<path d="M392.2 287h22.8"/>
<circle cx="120.6" cy="37.8" r=".51"/>
<circle cx="49.1" cy="107.1" r="1.63"/>
<circle cx="49.1" cy="107.1" r="1.42"/>
<circle cx="308.8" cy="124" r="2.67"/>
<circle cx="308.8" cy="124" r="2.13"/>
<circle cx="308.8" cy="124" r="2.09"/>
<circle cx="123.8" cy="172.2" r="1.55"/>
<circle cx="125.8" cy="206.5" r="1.55"/>
</g>
<path d="M62.4 192.1v71.3" fill="none" stroke="#000" stroke-width=".3" stroke-dasharray="15.2 1.3 1.3 1.3" stroke-dashoffset=".6"/>
<g fill="#000">
<path d="M62.8 18.3h1.5l-.7 4zM68.9 198.1l2.6 1.6-.8 .9z"/>
<path d="M267.1 97.4l3-.6v1.2zM347.5 96.8l2.9 .6-2.9 .6z"/>
<path d="M25.8 130.1h1.2l-.6 3zM26.4 25.9l.6 3h-1.2z"/>
<path d="M26.4 133l.6 3h-1.2zM25.8 255.7h1.2l-.6 3zM252.1 107.3l.6 3h-1.2zM251.5 187.7h1.2l-.6 3z"/>
<path d="M262.4 204.9l3-.6v1.2zM352.1 204.3l3 .6-3 .6z"/>
<path d="M44.5 269l3-.6v1.2zM77.2 268.4l3 .6-3 .6zM104.8 275l3-.6v1.2zM137.5 274.4l3 .6-3 .6zM118.1 269l3-.6v1.2zM137.5 268.4l3 .6-3 .6zM111.7 174.3l3 .6-3 .6zM117.7 174.9l3-.6v1.2z"/>
<path d="M111.3 268.4l3 .6-3 .6zM104.8 269l3-.6v1.2zM118.1 209.2l3-.6v1.2zM111.3 208.6l3 .6-3 .6z"/>
<path d="M193.1 271.7l-.1 .4 .2 .2 .2-.3-.2 .3a.4 .4 0 0 0 .5-.1 .4 .4 0 0 0 0-.5 .4 .4 0 0 0-.6 0zM178.2 237.1l-.3 .5 .4-.1-.4 .2a.41 .41 0 0 0 .6 .2 .41 .41 0 0 0 .2-.6 .41 .41 0 0 0-.5-.2zM179.7 195l2.8-1.2 .2 1.1zM200.7 155.7a.4 .4 0 0 0 0 .7 .4 .4 0 0 0 .6-.3 .4 .4 0 0 0-.6-.4l.2 .3zM181.6 212.3l2.5-1.7 .5 1.1zM311.7 248.5l2.3 2-.9 .7zM307.9 247.3l-.7 3-1.1-.5zM304.3 246l2.3-2.1-1.3 2.8z"/>
</g>
<g font-size="4.8">
<text x="365.1" y="283.5">Общий вид</text>
<text x="400.4" y="283.5">1:7</text>
</g>
<g font-size="4.6">
<text x="202.2" y="9.7">ПОЗ.</text>
<text x="222.5" y="9.6">Обозначение</text>
<text x="281.9" y="9.6">Наименование</text>
<text x="339.7" y="9.6">К-ВО</text>
<text x="371.6" y="9.6">Примечание</text>
<text x="206.1" y="15.4">1</text>
<text x="215.4" y="15.4">167776.977.01.00СБ</text>
<text x="282" y="15.4">Нижняя часть</text>
<text x="343.7" y="15.4">1</text>
<text x="68" y="19.5">A</text>
<text x="206.1" y="21.2">2</text>
<text x="215.4" y="21.2">167776.632.02.00СБ</text>
<text x="281.5" y="21.2">Верхняя часть</text>
<text x="343.7" y="21.2">1</text>
<text x="206.1" y="29.1">3</text>
<text x="215.4" y="29.1">167776.977.03.00СБ</text>
<text x="285.2" y="29.1">Основание</text>
<text x="343.7" y="29.1">1</text>
<text x="206.1" y="37">4</text>
<text x="218.1" y="37">164885.385.00.00</text>
<text x="272.6" y="37">iQOS P2L(запираемый)</text>
<text x="343.7" y="37">1</text>
<text x="374.9" y="37">либо Р2С</text>
<text x="53.3" y="47.1">P2C либо</text>
<text x="54" y="42.6">Дисплей</text>
<text x="206.1" y="42.8">5</text>
<text x="228" y="42.8">DIN 316</text>
<text x="285" y="42.8">Болт M8х16</text>
<text x="343.7" y="42.8">1</text>
<text x="59.3" y="51.6">P2L</text>
<text x="206.1" y="48.5">6</text>
<text x="228" y="48.5">DIN 965</text>
<text x="283.4" y="48.5">Болт M8 X 20</text>
<text x="343.7" y="48.5">4</text>
<text x="206.1" y="54.3">7</text>
<text x="228" y="54.3">DIN 125</text>
<text x="290.2" y="54.3">Шайба</text>
<text x="343.7" y="54.3">4</text>
<text x="206.1" y="60">8</text>
<text x="206.1" y="65.7">9</text>
<text x="226.8" y="65.7">DIN 1587</text>
<text x="228" y="60">DIN 127</text>
<text x="273.3" y="65.7">Гайка Колпачковая М8</text>
<text x="278.6" y="60">Шайба М8 гровер</text>
<text x="343.7" y="60">4</text>
<text x="343.7" y="65.7">4</text>
<text x="204.8" y="71.5">10</text>
<text x="227" y="71.5">L=450мм</text>
<text x="266.6" y="71.5">Хомут-стяжка электрический</text>
<text x="343.7" y="71.5">2</text>
<text x="25.4" y="83.2" transform="rotate(-90 25.4 83.2)">750</text>
<text x="295.1" y="85.1">ВИД A (1 : 3)</text>
<text x="305" y="96.4">250</text>
<text x="251.2" y="152.7" transform="rotate(-90 251.2 152.7)">250</text>
<text x="126.4" y="173.9">21,3</text>
<text x="210.8" y="174.4">4</text>
<text x="210.8" y="187.3">2</text>
<text x="20.9" y="196.8" transform="rotate(-90 20.9 196.8)">+200</text>
<text x="25.4" y="195.9" transform="rotate(-90 25.4 195.9)">- 100</text>
<text x="210.8" y="199.8">5</text>
<text x="305" y="203.9">278</text>
<text x="25.4" y="206.7" transform="rotate(-90 25.4 206.7)">880</text>
<text x="80.6" y="207.3">5</text>
<text x="128.3" y="208.2">27</text>
<text x="210.7" y="221.6">1</text>
<text x="300.1" y="224">B (1 : 2)</text>
<text x="210.8" y="245.7">3</text>
<text x="161.1" y="260">B</text>
<text x="58.6" y="268">250</text>
<text x="107" y="268">67</text>
<text x="125.6" y="268">157</text>
<text x="286.5" y="266.1">9</text>
<text x="296.5" y="266.1">8</text>
<text x="327.3" y="266.1">7</text>
<text x="118.7" y="274">250</text>
</g>
<g font-size="4.2">
<text x="276.4" y="282.1">167776.977.00.00СБ</text>
<text x="276.4" y="290.6">Напольный держатель облегчённый</text>
</g>
<g font-size="3.4">
<text x="210.5" y="280.5">Изм.</text>
<text x="218.4" y="280.4">Лист</text>
<text x="231.1" y="280.4">№ докум.</text>
<text x="253.6" y="280.4">Дата</text>
<text x="265.7" y="280.4">Подп.</text>
<text x="210.5" y="285.7">Разраб.</text>
<text x="227.7" y="285.6">Почекутов</text>
<text x="210.6" y="290.8">Утв.</text>
<text x="393.7" y="290.5">Лист 1 из 1</text>
</g>
<text font-size="2.8" x="250.5" y="285.6">10.03.2021</text>
</svg>
